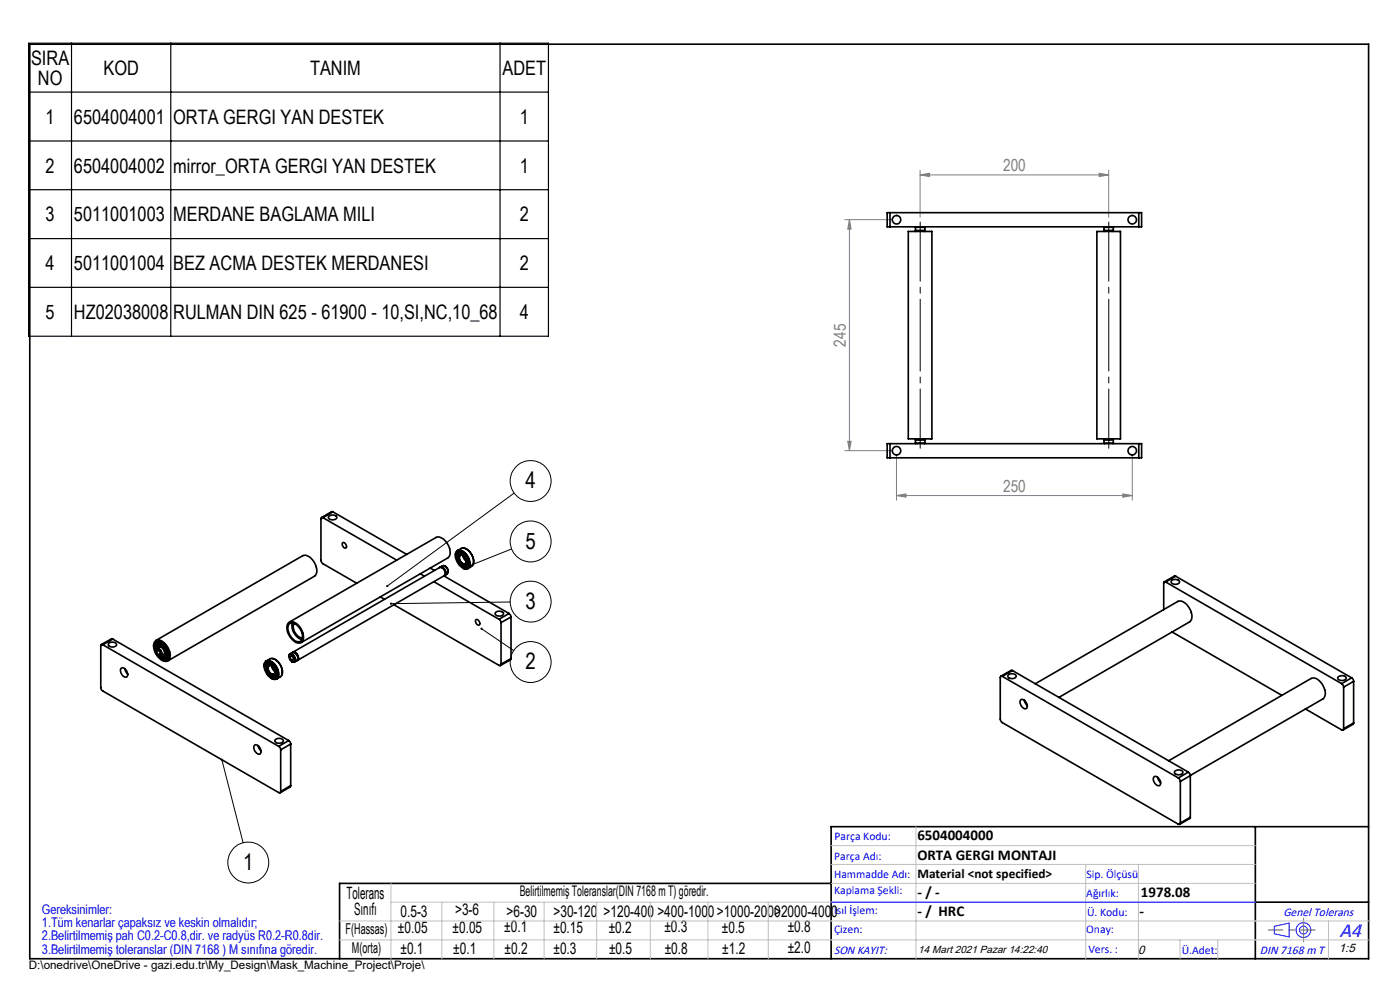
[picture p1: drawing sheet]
<svg xmlns="http://www.w3.org/2000/svg" width="297mm" height="210mm" viewBox="0 0 297 210" stroke-linecap="round" stroke-linejoin="round" font-family="sans-serif">
<g fill="none" stroke="#000" stroke-width=".21">
<path d="M108.5 116.4l-10.2 4.1M109.1 104.6l-26.9 19.7M102.2 133.4l6.8 4.6M108.2 127.7l-25.3 .3M47.1 161.1l4.5 17.7"/>
<circle cx="112.6" cy="114.9" r="4.3"/>
<circle cx="112.6" cy="102" r="4.3"/>
<circle cx="112.6" cy="127.6" r="4.3"/>
<circle cx="112.6" cy="140.4" r="4.3"/>
<circle cx="52.7" cy="183" r="4.3"/>
</g>
<g fill="none" stroke="#00f" stroke-width=".21">
<path d="M176.3 191.4h90M270.3 196.5l3.2-.7v2.9l-3.2-.6z"/>
<circle cx="276.5" cy="197.3" r="1.57"/>
<circle cx="276.5" cy="197.3" r=".83"/>
</g>
<g fill="none" stroke="#808080" stroke-width=".21">
<path d="M195.2 37.1l2-.3v.7zM195.2 36.1v10M195.2 37.1h40M233.2 36.8l2 .3-2 .4zM235.2 36.1v10M179.2 46.6h10M180.2 46.6v49M180.2 46.6l.4 2h-.8zM179.2 95.6h10M179.8 93.6h.8l-.4 2zM190.2 96.6v9.5M240.2 96.6v9.5"/>
<path d="M190.2 105.1l2-.3v.7zM190.2 105.1h50M238.2 104.8l2 .3-2 .4z"/>
</g>
<path d="M6.1 9.2h110.2v62.1h-110.2zM6.1 19.5h110.2M15.2 9.2v62.1M36.2 9.2v62.1M106.1 9.2v62.1M6.1 29.9h110.2M6.1 40.2h110.2M6.1 50.6h110.2M6.1 61h110.2" fill="none" stroke="#000" stroke-width=".25"/>
<path d="M195.2 95.1v-48M235.2 95.1v-48" fill="none" stroke="#000" stroke-width=".21" stroke-dasharray="15.2 1.3 1.3 1.3" stroke-dashoffset="2.7"/>
<path d="M6.3 9.4h284v194h-284zM266.3 175.4v28M290.3 175.4h-114v28M176.3 187.4h-104.3v16M266.3 191.4h24" fill="none" stroke="#000" stroke-width=".35"/>
<path d="M279 197.3h-9.9" fill="none" stroke="#f00" stroke-width=".21" stroke-dasharray="15.2 1.3 1.3 1.3" stroke-dashoffset="12.2"/>
<path d="M276.5 197.3v2.5M276.5 197.3v-2.5" fill="none" stroke="#808080" stroke-width=".21" stroke-dasharray="15.2 1.3 1.3 1.3"/>
<g fill="none" stroke="#c0c0c0" stroke-width=".21">
<path d="M176.3 179.4h90M194.3 175.4v28M72 199.4h218.3M72 195.4h218.3M82.9 187.4v16M82.9 191.4h183.4M93.7 191.4v12M104.8 191.4v12M115.4 191.4v12M126.6 191.4v12M138 191.4v12M150.2 191.4v12"/>
<path d="M163 191.4v12M176.3 183.4h90M176.3 187.4h90M230.3 183.4v20M241.5 183.4v20M250.3 199.4v4M258.3 199.4v4M281.8 195.4v8"/>
</g>
<path d="M82 124.2v.3l.2-.2-.2 .2a.24 .24 0 0 0 .3 0 .24 .24 0 0 0 0-.4 .24 .24 0 0 0-.3 .1zM98.1 120.4l-.1 .2 .3-.1-.3 .1a.24 .24 0 0 0 .4 .2 .24 .24 0 0 0 .1-.4 .24 .24 0 0 0-.4 0zM82.8 127.9l-.1 .1h.2h-.2a.23 .23 0 0 0 .3 .3 .23 .23 0 0 0 .2-.4 .23 .23 0 0 0-.4 0zM102 133.2a.23 .23 0 0 0 0 .4 .23 .23 0 0 0 .4-.2 .23 .23 0 0 0-.3-.2h-.1l.2 .2zM46.9 161a.25 .25 0 0 0 .1 .4 .25 .25 0 0 0 .3-.2 .25 .25 0 0 0-.3-.3l.1 .2-.1-.2z" fill="#000"/>
<g fill="#808080">
<path d="M190.2 105.1l2-.3v.7zM238.2 104.8l2 .3-2 .4z"/>
<path d="M195.2 37.1l2-.3v.7zM233.2 36.8l2 .3-2 .4z"/>
<path d="M179.8 93.6h.8l-.4 2zM180.2 46.6l.4 2h-.8z"/>
</g>
<g fill="none" stroke="#000" stroke-width=".35">
<path d="M188.8 45.1h-.6v3h.6M188.8 45.1v3M188.8 45.1h52.8M188.8 48.1h52.8M192.7 49.1h5v44h-5zM194.2 48.2h2M194.2 48.2v.9M194.3 48.1l-.1 .1M196.1 48.1l.1 .1M196.1 48.9v.2M196.2 48.2v.7h-2M232.7 49.1h5v44h-5z"/>
<path d="M234.2 48.2h2M234.2 48.2v.7h2M234.2 48.9v.2M234.3 48.1l-.1 .1M236.1 48.1l.1 .1M236.2 48.2l-.1 .9M241.6 45.1h.6v3h-.6M241.6 45.1v3M188.8 94.1h-.6v3h.6M188.8 94.1v3M188.8 94.1h52.8M188.8 97.1h52.8"/>
<path d="M194.2 94h2M194.2 93.3h2v.7M194.2 94l.1 .1M194.2 93.1v.9M196.1 93.1v.2M196.2 94l-.1 .1M234.2 94h2M234.2 94l.1 .1M234.2 93.1v.2M236.1 93.1l.1 .9M236.2 93.3h-2v.7M236.2 94l-.1 .1"/>
<path d="M241.6 94.1h.6v3h-.6M241.6 94.1v3M68.5 109.8a.26 .26 0 0 0-.3 0 .26 .26 0 0 0-.1 .3l.1 9.1 .2 .3 7.3 4.2M68.5 109.8l15.6 9M69.7 109.6a1.08 1.08 0 0 1 1.8 .2 1.05 1.05 0 0 1-1.8-.1zM70.6 108.6l-.3-.1-2.1 1.3M70.6 108.6l-2.1 1.2M70.6 108.6l15.7 9M72.6 115.2a.67 .67 0 0 1 .8 .3 .67 .67 0 0 1-.1 .8 .88 .88 0 0 1-.7-1.1zM96.8 117a1.12 1.12 0 0 1 1.7 .3 2.82 2.82 0 0 1 .9 3.1 1.06 1.06 0 0 1-1.7-.3 2.64 2.64 0 0 1-.9-3.1zM97 116.8l-.3 .4-.1 .6M97 117.3a1.22 1.22 0 0 1 1.8 .6 1.82 1.82 0 0 1 .3 2.4 1.94 1.94 0 0 1-2.2-1.7l-.1-.9z"/>
<path d="M97 116.8a2.04 2.04 0 0 1 2.4 1.5 1.72 1.72 0 0 1-.1 2.3M97 116.8l.8-.5a2.07 2.07 0 0 1 2.4 1.6 1.75 1.75 0 0 1-.9 2.7M97.3 117.1a2.23 2.23 0 0 0 1.9 3.1M97.3 117.6a1.07 1.07 0 0 1 1.5 .8 .87 .87 0 0 1 .3 .9 .87 .87 0 0 1-.6 .6 1.78 1.78 0 0 1-1.2-2.3zM97.4 117.5a.71 .71 0 0 1 1.1 0M97.6 117.8a1.23 1.23 0 0 1 1 1.8 1.22 1.22 0 0 1-1-1.8zM97.7 117.8a1.13 1.13 0 0 0 1 1.7M98.2 117.9l.3 .7 .4 .4M98.2 116.3a2.84 2.84 0 0 1 2.1 3.5M99.3 119.1l-.1 .5-.4 .3M21.8 136.8a.25 .25 0 0 0-.3-.1 .25 .25 0 0 0-.1 .3v8.9l.2 .5 37.5 21.7a.25 .25 0 0 0 .3 .1 .25 .25 0 0 0 .1-.3M21.8 136.8l37.3 21.5"/>
<path d="M23 136.6a1.07 1.07 0 0 1 1.7 .2 1 1 0 0 1-1.7-.1zM23.9 135.6l-.2-.1-2.2 1.2M23.9 135.6l-2.1 1.2M23.9 135.6l37.3 21.5M33 138.2a1.61 1.61 0 0 1 .4-2.2 2.85 2.85 0 0 1 2.5 3.2 .98 .98 0 0 1-.8 .9 .98 .98 0 0 1-1.1-.5l-.5-.5M33 135.9a1.77 1.77 0 0 1 2.2 .8 2.75 2.75 0 0 1 .6 3.3 1.53 1.53 0 0 1-2.2-.6 3 3 0 0 1-.8-3.3zM33.1 137.8a.75 .75 0 0 1 1.1 .7 .52 .52 0 0 1-.2 .8 .52 .52 0 0 1-.7-.5l-.2-.4zM33.1 137.6a.9 .9 0 0 1 .3-1.1 .9 .9 0 0 1 1.2 .2 2.29 2.29 0 0 1 .8 2.8l-.5 .2-.9-.4M33.1 135.8l31.1-17.9a2.28 2.28 0 0 1 2.6 1.6 2.14 2.14 0 0 1-.1 2.7l-31.1 18M33.3 136.1l-.4 .4-.1 .6M33.4 137.4a.68 .68 0 0 1 .5-.7 .68 .68 0 0 1 .8 .5 1.49 1.49 0 0 1 .4 2h-.7M33.4 138a.5 .5 0 0 1 .5 .3 .5 .5 0 0 1-.1 .6l-.4-.3z"/>
<path d="M33.5 136.4l-.2 .5v.6M33.6 139.2a.52 .52 0 0 0 .8-.1 .52 .52 0 0 0-.1-.7 .84 .84 0 0 0-1.2-.8l-.1 .4a1.31 1.31 0 0 1 .7-1.9 2.85 2.85 0 0 1 1.9 3.6 1.32 1.32 0 0 1-1.9-.5M33.7 136.8l.4-.1 .6 .1M33.7 137.3a.76 .76 0 0 1 1.2 .4 .73 .73 0 0 1-.2 1.3M33.7 137.3a1.13 1.13 0 0 1 1 1.7M33.7 137.3l-.5 .2M33.8 137.2h.6M33.9 137.1l-.1 .1M34.3 139.2l.5 .3h.6M34.4 139.8l.6 .2 .5-.1M34.4 137.2a1.15 1.15 0 0 1 .4 1.6M34.4 137.2a1.08 1.08 0 0 1 .3 1.7"/>
<path d="M34.4 137.2h-.6M34.7 139l-.5 .3M34.8 138.8h.1M34.9 138.8v.1M35.5 138.5v.4l-.5 .3M57.7 139.7a2.84 2.84 0 0 1 2 3.6M61.1 132.2a1.38 1.38 0 0 1 2.1 .4 3 3 0 0 1 .9 3.6 1.53 1.53 0 0 1-2.2-.6 2.93 2.93 0 0 1-.8-3.4zM61.3 139.2a.5 .5 0 0 1 .3-.5 .5 .5 0 0 1 .6 .2 1.07 1.07 0 0 1 .2 1.6l-.5-.1M61.3 132.4a1.36 1.36 0 0 1 2 .6 2.33 2.33 0 0 1 .5 3 1.56 1.56 0 0 1-2-.8 2.49 2.49 0 0 1-.5-2.8zM61.4 132l31.1-18a2.32 2.32 0 0 1 2.6 1.6 2.27 2.27 0 0 1-.1 2.7l-31.1 18M61.5 138.8a1.04 1.04 0 0 1 .9 1.6 .99 .99 0 0 1-.9-.5 .99 .99 0 0 1 0-1.1zM61.5 138.7a1.02 1.02 0 0 1 1.1-.2 1.02 1.02 0 0 1 .6 1l-.2 .6-.5 .3"/>
<path d="M61.7 139.2a.6 .6 0 0 1 .5 .8 .58 .58 0 0 1-.5-.8zM62.1 132.1a3 3 0 0 0 2 3.5M62.1 138.4a1.07 1.07 0 0 1 1 .5 1.07 1.07 0 0 1-.1 1.2M62.1 138.4l31.1-18a1.13 1.13 0 0 1 1 1.7l-31.1 18a1.13 1.13 0 0 0-1-1.7zM62.4 132.2a2.26 2.26 0 0 0 1.8 3.1M80.7 126.6l.9 .5M83.5 128.3l22.4 12.8a.26 .26 0 0 0 .3 .1 .26 .26 0 0 0 .1-.3M89.1 121.7l.9 .5M91.3 120.5l.8 .5M92 123.4l13.9 8M93.4 120.3h.1M93.4 120.3l.5 .1"/>
<path d="M93.9 120.4a1.15 1.15 0 0 1 .5 1.6M93.9 120.3a1.08 1.08 0 0 1 .4 1.8M93.9 120.3l-.6 .1M94.2 122.2l13.8 7.9M94.4 122h.1M94.4 120a1.05 1.05 0 0 1 .7 1 1.05 1.05 0 0 1-.7 1M94.4 120h-.5l-.5 .3M94.4 120a1.39 1.39 0 0 1 .7 1.3M98.1 120.5l.7 .2 .5-.1M101 131.4a.72 .72 0 0 1 .7 .4 .72 .72 0 0 1-.1 .8 .78 .78 0 0 1-.6-1.2zM105.2 129.8a1.12 1.12 0 0 1 1.6 .4 1.03 1.03 0 0 1-1.8-.1zM105.9 131.4l.4 .7"/>
<path d="M106.3 132.1v8.8M108 130.1l.4 .8M108 130.1l-2.1 1.3M108.4 139.7l-.1 .3-2.1 1.2M108.4 130.9l-2.1 1.2M108.4 139.7l-2.1 1.2M108.4 130.9v8.8M247.3 123.5a.25 .25 0 0 0-.3-.1 .25 .25 0 0 0-.1 .3v5.6M247.3 123.5l37.3 21.5M248.6 123.1a1.12 1.12 0 0 1 1.6 .4 1.03 1.03 0 0 1-1.8-.1zM248.6 134l23.3 13.5M249.4 122.2h-.2l-2.2 1.2"/>
<path d="M249.4 122.2l-2.1 1.3M249.4 122.2l37.3 21.6M25.6 141.8a.92 .92 0 0 1 1.4 .8l.1 .3a.55 .55 0 0 1-.2 .7 .55 .55 0 0 1-.8-.2l-.5-.7zM26.5 141.8l.2 .6 .4 .5M53.9 158.1a.92 .92 0 0 1 1.4 .8 .64 .64 0 0 1-.1 1 .64 .64 0 0 1-1-.4l-.3-.7zM54.8 158.2l.2 .6 .4 .5M56.3 140.5a1.29 1.29 0 0 1 1.9 .5 2.22 2.22 0 0 1 .5 3 1.41 1.41 0 0 1-1.8-.7 2.5 2.5 0 0 1-.6-2.8zM56.5 140.2l-.4 .4-.1 .6M56.5 140.2a2.04 2.04 0 0 1 2.3 1.6 1.84 1.84 0 0 1-.1 2.2M56.5 140.2l.8-.4a1.83 1.83 0 0 1 2.1 1.2 1.85 1.85 0 0 1-.7 3M56.6 140.5a1.95 1.95 0 0 1 2.1 1.8 .93 .93 0 0 1 .1 1 .93 .93 0 0 1-1 .4 2.43 2.43 0 0 1-1.3-3zM56.8 140.5a2.23 2.23 0 0 0 1.8 3.1"/>
<path d="M56.8 141.1a1.07 1.07 0 0 1 1.5 .7 .87 .87 0 0 1 .3 .9 .87 .87 0 0 1-.7 .7 1.78 1.78 0 0 1-1.1-2.3zM56.9 141l.4-.3 .6 .3M56.9 141.3a.94 .94 0 0 1 1.3 .8 .61 .61 0 0 1-.1 .9 .61 .61 0 0 1-.9-.3l-.4-.8zM57.1 141.2a1.16 1.16 0 0 0 1 1.8M57.6 143.9l.3 .2 .8-.1M57.6 141.3l.3 .7 .4 .4M58.3 156.9a1.08 1.08 0 0 1 1.8 .3 1.07 1.07 0 0 1-1.8-.1zM58.7 142.5l-.1 .5-.4 .3M59.1 158.3l.3 .3 .1 .5M59.5 159.1v8.8M61.2 157.1l.4 .3 .1 .4M61.2 157.1l-2.1 1.2"/>
<path d="M61.7 157.8l-2.2 1.3M61.7 157.8v8.8M63.1 140h.1M212.6 143.5a.26 .26 0 0 0-.3-.1 .26 .26 0 0 0-.1 .3v8.8l.4 .8 37.4 21.5a.26 .26 0 0 0 .3 .1 .26 .26 0 0 0 .1-.3M212.6 143.5l37.4 21.5M214 143.1a1.12 1.12 0 0 1 1.6 .4 1.03 1.03 0 0 1-1.8-.1zM214.8 142.2h-.3l-2.2 1.2M214.8 142.2l-2.2 1.3M214.8 142.2l37.3 21.6M216.6 148.4a1.27 1.27 0 0 1 1.1 1.9 1.27 1.27 0 0 1-1.1-1.9zM217.3 148.5l.1 .4 .5 .7M219.6 145.1l30.2-17.5a2.28 2.28 0 0 1 2.6 1.6 2.14 2.14 0 0 1-.1 2.7l-27.7 16"/>
<path d="M276.9 150.4l7.7 4.4a.26 .26 0 0 0 .3 .1 .26 .26 0 0 0 .1-.3M283.8 143.6a1.05 1.05 0 0 1 1.8 .3 1.05 1.05 0 0 1-1.8-.1zM284.6 145l.3 .2 .1 .6M285 145.8v8.8M286.7 143.8l.4 .3 .1 .4M286.7 143.8l-2.1 1.2M287.2 153.3l-.1 .3-2.2 1.3M287.2 144.5l-2.2 1.3M287.2 153.3l-2.2 1.3M287.2 144.5v8.8M61.7 166.6l-.1 .3-2.2 1.3M61.7 166.6l-2.2 1.3"/>
<path d="M244.8 164.8a.95 .95 0 0 1 1.3 .8l.1 .3a.55 .55 0 0 1-.2 .7 .55 .55 0 0 1-.7-.2l-.5-.7zM245.6 164.9l.2 .6 .4 .5M247.9 161.4l30.2-17.5a1.77 1.77 0 0 1 2.1 .9 2.57 2.57 0 0 1 .4 3.5l-28.1 16.2M249.3 163.5a1.06 1.06 0 0 1 1.6 .4 1.05 1.05 0 0 1-1.8-.1zM250 165l.4 .8M250.4 165.8v8.8M252.1 163.8l.4 .7M252.1 163.8l-2.1 1.2M252.5 173.3l-.1 .3-2.1 1.3M252.5 164.5l-2.1 1.3M252.5 164.5v8.8M252.5 173.3l-2.1 1.3"/>
<circle cx="190.2" cy="46.6" r=".89"/>
<circle cx="240.2" cy="46.6" r=".9"/>
<circle cx="190.2" cy="95.6" r=".89"/>
<circle cx="240.2" cy="95.6" r=".9"/>
</g>
<g font-size="4.8">
<text x="111.5" y="103.6">4</text>
<text x="111.5" y="116.4">5</text>
<text x="111.5" y="129.2">3</text>
<text x="111.5" y="142">2</text>
<text x="51.6" y="184.5">1</text>
</g>
<text font-size="4.4" fill="#00f" x="284.2" y="198.7">A4</text>
<g font-size="4.2">
<text x="6.6" y="13.8">SIRA</text>
<text x="22" y="15.9">KOD</text>
<text x="65.8" y="15.9">TANIM</text>
<text x="106.6" y="15.9">ADET</text>
<text x="8" y="18">NO</text>
<text x="9.7" y="26.3">1</text>
<text x="15.7" y="26.3">6504004001</text>
<text x="36.7" y="26.3">ORTA GERGI YAN DESTEK</text>
<text x="110.3" y="26.3">1</text>
<text x="9.7" y="36.6">2</text>
<text x="15.7" y="36.6">6504004002</text>
<text x="36.7" y="36.6">mirror_ORTA GERGI YAN DESTEK</text>
<text x="110.3" y="36.6">1</text>
<text x="9.7" y="47">3</text>
<text x="15.7" y="47">5011001003</text>
<text x="36.7" y="47">MERDANE BAGLAMA MILI</text>
<text x="110.3" y="47">2</text>
<text x="9.7" y="57.3">4</text>
<text x="15.7" y="57.3">5011001004</text>
<text x="36.7" y="57.3">BEZ ACMA DESTEK MERDANESI</text>
<text x="110.3" y="57.3">2</text>
<text x="9.7" y="67.7">5</text>
<text x="15.7" y="67.7">HZ02038008</text>
<text x="36.7" y="67.7">RULMAN DIN 625 - 61900 - 10,SI,NC,10_68</text>
<text x="110.3" y="67.7">4</text>
</g>
<g font-size="3.6">
<text x="73.5" y="190.7">Tolerans</text>
<text x="75.1" y="194.1">Sınıfı</text>
</g>
<g font-size="3.5" fill="#808080">
<text x="212.8" y="36.3">200</text>
<text x="179.4" y="73.5" transform="rotate(-90 179.4 73.5)">245</text>
<text x="212.8" y="104.3">250</text>
</g>
<g font-size="3.4">
<text x="84.4" y="198">±0.05</text>
<text x="85" y="194.4">0.5-3</text>
<text x="96" y="197.8">±0.05</text>
<text x="96.5" y="194.2">&gt;3-6</text>
<text x="107" y="197.8">±0.1</text>
<text x="107.5" y="194.5">&gt;6-30</text>
<text x="117.4" y="194.5">&gt;30-120</text>
<text x="117.4" y="197.9">±0.15</text>
<text x="128" y="194.5">&gt;120-400</text>
<text x="129.1" y="197.8">±0.2</text>
<text x="139.5" y="194.5">&gt;400-1000&gt;1000-2000&gt;2000-4000</text>
<text x="140.9" y="197.8">±0.3</text>
<text x="153.1" y="197.8">±0.5</text>
<text x="167.1" y="197.7">±0.8</text>
<text x="85" y="202.3">±0.1</text>
<text x="96.2" y="202.3">±0.1</text>
<text x="107" y="202.3">±0.2</text>
<text x="117.4" y="202.4">±0.3</text>
<text x="129.2" y="202.3">±0.5</text>
<text x="141" y="202.3">±0.8</text>
<text x="153.2" y="202.3">±1.2</text>
<text x="167.1" y="202.2">±2.0</text>
</g>
<g font-size="3.2">
<text x="194.6" y="178.2">6504004000</text>
<text x="194.6" y="182.4">ORTA GERGI MONTAJI</text>
<text x="194.6" y="190.2">- / -</text>
<text x="242" y="190.2">1978.08</text>
<text x="194.6" y="194.3">- / HRC</text>
<text x="241.7" y="194.3">-</text>
<text x="73.3" y="198.1">F(Hassas)</text>
<text x="74.7" y="202.2">M(orta)</text>
</g>
<text font-size="3.1" x="110.3" y="190.1">Belirtilmemiş Toleranslar(DIN 7168 m T) göredir.</text>
<text font-size="2.8" x="194.6" y="186.2">Material &lt;not specified&gt;</text>
<g font-size="2.8" fill="#0000e8">
<text x="8.9" y="193.8">Gereksinimler:</text>
<text x="8.9" y="196.6">1.Tüm kenarlar çapaksız ve keskin olmalıdır;</text>
<text x="8.9" y="199.5">2.Belirtilmemiş pah C0.2-C0.8,dir. ve radyüs R0.2-R0.8dir.</text>
<text x="8.9" y="202.3">3.Belirtilmemiş toleranslar (DIN 7168 ) M sınıfına göredir.</text>
</g>
<g font-size="2.6" fill="#00f">
<text x="272.3" y="194.3">Genel Tolerans</text>
<text x="176.9" y="202.3">SON KAYIT:</text>
<text x="267.3" y="202.3">DIN 7168 m T</text>
</g>
<g font-size="2.6">
<text x="241.4" y="202.3">0</text>
<text x="284" y="202">1:5</text>
</g>
<g font-size="2.5" fill="#00f">
<text x="177" y="178.2">Parça Kodu:</text>
<text x="177" y="182.4">Parça Adı:</text>
<text x="176.9" y="186.2">Hammadde Adı:</text>
<text x="177" y="189.7">Kaplama Şekli:</text>
<text x="230.5" y="190.2">Ağırlık:</text>
<text x="230.5" y="186.2">Sip. Ölçüsü</text>
<text x="176.9" y="193.9">Isıl İşlem:</text>
<text x="177" y="197.8">Çizen:</text>
<text x="230.4" y="197.8">Onay:</text>
<text x="230.6" y="194.3">Ü. Kodu:</text>
<text x="230.9" y="202.1">Vers. :</text>
<text x="250.7" y="202.3">Ü.Adet:</text>
</g>
<text font-size="2.5" x="6.1" y="205.5">D:\onedrive\OneDrive - gazi.edu.tr\My_Design\Mask_Machine_Project\Proje\</text>
<text font-size="2.2" x="194.8" y="202.1">14 Mart 2021 Pazar 14:22:40</text>
</svg>
